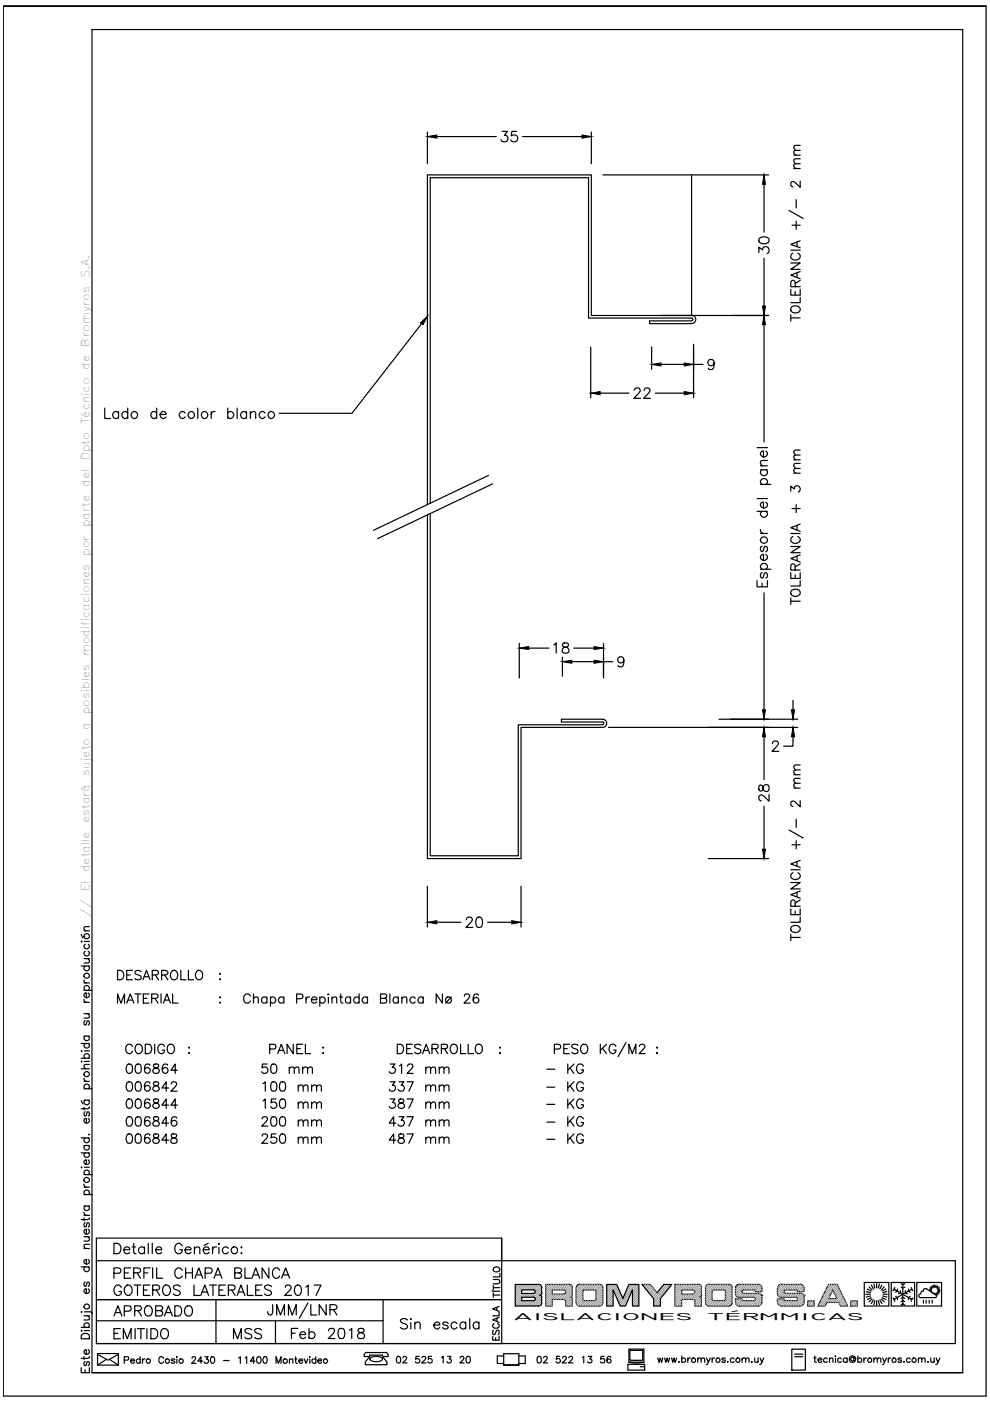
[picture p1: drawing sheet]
<svg xmlns="http://www.w3.org/2000/svg" width="210mm" height="297mm" viewBox="0 0 210 297" stroke-linecap="round" stroke-linejoin="round" font-family="sans-serif">
<!-- layer: COTAS -->
<g fill="none" stroke="#000" stroke-width=".25">
<path d="M90.6 28v6.7M92.6 29h12.6M106.5 27.9h1.1l-.6 .8a.73 .73 0 0 1 .6 1 .73 .73 0 0 1-1.1 .3l-.3-.4M109.5 27.9h-1l-.1 .9a.76 .76 0 0 1 1.2 0 .76 .76 0 0 1-.2 1.1 .76 .76 0 0 1-1.1-.3M110.8 29h12.6M125.4 28v6.7M127.8 37.1h35.2M146.6 37.1v29.8M162 39.1v10.1M160.9 53.6v-1.2l.8 .6a.7 .7 0 0 1 .8-.7 .7 .7 0 0 1 .6 .9l-.1 .4-.3 .2M161 50.5a1.6 1.6 0 0 1 2 0 .73 .73 0 0 1-.3 1.1 1.11 1.11 0 0 1-1.8-.8zM162 54.7v10.2"/>
<path d="M89.4 68.6l-14.8 19h-15.4M125.3 73.6v10.7M138.2 73.5v4.8M140.2 77.3h4.9M140.2 66.9h22.8M147.1 73v11.3M147.1 77.3h1.9M151.4 76.9a.68 .68 0 0 1-1 .6 .68 .68 0 0 1-.2-1.1 .68 .68 0 0 1 1.1 .1 2.16 2.16 0 0 1-.2 1.8 .66 .66 0 0 1-.9-.2M162 68.8v24.9M127.2 83.4h6.2M134.5 82.8l.2-.5h.8a.51 .51 0 0 1 .1 .8l-1.2 1.4h1.4M136.6 82.8l.2-.5h.8a.51 .51 0 0 1 .1 .8l-1.2 1.4h1.4"/>
<path d="M138.9 83.4h6.2M160.5 94.9h2.2M161.2 99.6h1.5M161.2 98.8h1.5M161.6 99.6a.68 .68 0 0 0-.1 1 .68 .68 0 0 0 1 0 .68 .68 0 0 0-.1-1M162.4 95.6a.7 .7 0 0 1 .1 1 .7 .7 0 0 1-1 .2 .7 .7 0 0 1-.1-1l.5-.2v1.3M162.7 97.6l-1.3 .1-.2 .6 .5 .5M103.6 100.8l-24.4 11.6M104.5 102.6l-24.5 11.6M160.5 108.4h2.2M160.5 105.7h2.2M161.2 112.3a.79 .79 0 0 0 .7 .8"/>
<path d="M161.2 113.1h1.5M161.2 102.7h2.2M161.6 115.8a.63 .63 0 0 0-.4 .6 .63 .63 0 0 0 .4 .6l.2-.2 .3-.9 .3-.1a.63 .63 0 0 1 .3 .6 .63 .63 0 0 1-.3 .6M161.6 108.4a.7 .7 0 0 0-.2 1.1 .7 .7 0 0 0 1.1 0 .7 .7 0 0 0-.1-1.1M161.6 102.7a.68 .68 0 0 1-.1-1 .68 .68 0 0 1 1 0 .68 .68 0 0 1-.1 1M162.4 117.6a.7 .7 0 0 1 .1 1 .7 .7 0 0 1-1 .1 .7 .7 0 0 1-.1-1l.5-.1v1.2M162.4 106.5a.69 .69 0 0 1 .1 1 .69 .69 0 0 1-1 0 .69 .69 0 0 1-.1-.9l.5-.1v1.2M110.1 136.4v7.4M112.1 137.4h4.3M117.4 136.7l.5-.4v2.2M119.2 139.3v4.1M119.4 136.4a.5 .5 0 0 0 .2 .8 .78 .78 0 0 1 .9 .3 .78 .78 0 0 1-.1 .9l-.7 .1-.4-.2a.8 .8 0 0 1 .1-.9 .8 .8 0 0 1 .8-.2 .5 .5 0 0 0 .2-.8z"/>
<path d="M121.7 137.4h4.3M128 136.4v7.4M132.3 140a.66 .66 0 0 1-1 .5 .66 .66 0 0 1-.2-1.1 .66 .66 0 0 1 1.1 .1 2.16 2.16 0 0 1-.2 1.8 .68 .68 0 0 1-1-.2M160.5 123.1v1.3h2.2v-1.3M161.2 120.7h2.2M161.6 121.4a.64 .64 0 0 0-.4 .6 .64 .64 0 0 0 .4 .6l.2-.1 .3-1 .3-.1a.64 .64 0 0 1 .3 .6 .64 .64 0 0 1-.3 .6M161.6 120.7a.68 .68 0 0 1-.1-1 .68 .68 0 0 1 1 0 .68 .68 0 0 1-.1 1M161.6 123.6v.8M162 125.7v24.8M121.2 140.3h4.8M128 140.3h1.9M129 154.2h40.1"/>
<path d="M152.4 152.5h16.7M162 156.2v9.1M163.8 157.6l.4-.5 .6 .1a.46 .46 0 0 1 .1 .7l-1.2 1.4h1.4M168.1 156.2v2h-2M168.1 148.5v2M161 166.6a.87 .87 0 0 0 .2 1.1l.4-.1 .1-.2a.89 .89 0 0 1 1-1 .73 .73 0 0 1 .3 .9 .73 .73 0 0 1-.9 .4l-.2-.2-.3-.9-.2-.1zM162 170.9v9.1M163.1 168.4v1.5l-1.4-1.2a.48 .48 0 0 0-.5-.1 .48 .48 0 0 0-.3 .4l.1 .6 .4 .2M17.2 199.6h.2zM17.2 198.1l.4 .8M17.8 197.4h1.2M17.9 199.6h1.1"/>
<path d="M19 196.5l-1.1 .1-.1 .4 .3 .4M90.6 187.9v8.7M92.6 195.5h5.1M98.9 195l.4-.6 .6 .2a.46 .46 0 0 1 .1 .7l-1.2 1.3h1.4M101.2 194.6a.69 .69 0 0 1 1 .3 2.02 2.02 0 0 1-.2 1.7 .71 .71 0 0 1-1-.4 1.75 1.75 0 0 1 .2-1.6zM103.4 195.5h5.1M110.5 187.9v8.7M150.2 182h12.8M17.2 204.8h1.8M17.8 211.9a.52 .52 0 0 0 .5 .6M17.8 207.7a.57 .57 0 0 0 .5 .7M17.8 219.7h1.2"/>
<path d="M17.8 214.9h1.2M17.8 212.5h1.2M17.8 210h1.7M17.8 208.4h1.2M17.8 203.2h1.2M18.1 219.7a.54 .54 0 0 0-.1 .8 .54 .54 0 0 0 .8 0 .54 .54 0 0 0-.1-.8M18.1 216.4a.54 .54 0 0 0 0 .9h.1l.3-.8 .2-.1a.54 .54 0 0 1 0 .9M18.1 210a.56 .56 0 0 1-.1-.9 .56 .56 0 0 1 .8 0 .56 .56 0 0 1-.1 .9M18.1 204.8a.56 .56 0 0 0-.1 .8 .56 .56 0 0 0 .8 0 .56 .56 0 0 0-.1-.8M18.1 201.7a.56 .56 0 0 0-.1 .8 .56 .56 0 0 0 .8 0 .56 .56 0 0 0-.1-.8M18.1 200.2a.54 .54 0 0 0-.1 .8 .54 .54 0 0 0 .8 0 .54 .54 0 0 0-.1-.8M18.6 214.9l.4 .4-.1 .5-1.1 .1"/>
<path d="M18.6 203.2l.4 .5-.1 .4-1.1 .1M18.7 210.5a.55 .55 0 0 1 .1 .9 .55 .55 0 0 1-.8 0 .55 .55 0 0 1 .1-.9h.2v1M17.2 225h.2zM17.2 222.8h.2zM17.2 233.4l.4 .7M17.2 226.6h1.8M17.2 224.4h1.8M17.2 221.2h1.8M17.8 228.6a.57 .57 0 0 0 .5 .7M17.8 234.7v.6M17.8 233.3h1.2M17.8 230.8h1.7"/>
<path d="M17.8 229.3h1.2M17.9 225h1.1M17.9 222.8h1.1M18.1 235.7a.54 .54 0 0 0 0 .9h.1l.3-.8 .2-.1a.54 .54 0 0 1 0 .9M18.1 233.3a.54 .54 0 0 0-.1 .8 .54 .54 0 0 0 .8 0 .54 .54 0 0 0-.1-.8M18.1 230.8a.56 .56 0 0 1-.1-.8 .56 .56 0 0 1 .8 0 .56 .56 0 0 1-.1 .8M18.1 224.4a.54 .54 0 0 1-.1-.8 .54 .54 0 0 1 .8 0 .54 .54 0 0 1-.1 .8M18.1 221.2a.54 .54 0 0 0-.1 .8 .54 .54 0 0 0 .8 0 .54 .54 0 0 0-.1-.8M18.7 237.2a.53 .53 0 0 1 .1 .7 .53 .53 0 0 1-.8 0 .53 .53 0 0 1 .1-.7h.2v.9M19 234.7l-.1 .3-.3 .1h-1.4M19 225.7l-1.1 .1-.1 .4 .3 .4M17.2 247.5h.2z"/>
<path d="M17.2 244.4h1.8M17.2 241.3h1.8M17.8 257a.57 .57 0 0 0 .5 .7M17.8 251a.57 .57 0 0 0 .5 .7M17.8 258.2v.6M17.8 257.7h1.2M17.8 255.7h1.2M17.8 253.3h1.7M17.8 251.7h1.2M17.8 249h1.7M17.8 242.9h1.2M17.9 247.5h1.1"/>
<path d="M18.1 259.2a.51 .51 0 0 0 0 .9h.1l.3-.8 .2-.1a.51 .51 0 0 1 0 .9M18.1 255.7a.54 .54 0 0 0-.1 .8 .54 .54 0 0 0 .8 0 .54 .54 0 0 0-.1-.8M18.1 253.3a.54 .54 0 0 1-.1-.8 .54 .54 0 0 1 .8 0 .54 .54 0 0 1-.1 .8M18.1 249a.54 .54 0 0 1-.1-.8 .54 .54 0 0 1 .8 0 .54 .54 0 0 1-.1 .8M18.1 244.4a.54 .54 0 0 0-.1 .8 .54 .54 0 0 0 .8 0 .54 .54 0 0 0-.1-.8M18.1 242.9a.54 .54 0 0 0-.1 .8 .54 .54 0 0 0 .8 0 .54 .54 0 0 0-.1-.8M18.1 241.3a.56 .56 0 0 0-.1 .8 .56 .56 0 0 0 .8 0 .56 .56 0 0 0-.1-.8M18.7 245.9a.53 .53 0 0 1 .1 .8 .53 .53 0 0 1-.8 0 .53 .53 0 0 1 .1-.8h.2v1M18.9 240.5v.1zM19 258.2l-.1 .3-.3 .1h-1.4M17.2 268.6h1.8M17.3 278v.2z"/>
<path d="M17.8 279h1.2M17.8 264.7h1.2M17.8 262.2h1.2M17.9 278.1h1.3l.3 .1v.4M18.1 271.8a.54 .54 0 0 0 0 1l.1-.1 .3-.8 .2-.1a.54 .54 0 0 1 0 1M18.1 268.6a.56 .56 0 0 0-.1 .8 .56 .56 0 0 0 .8 0 .56 .56 0 0 0-.1-.8M18.6 279l.4 .4-.1 .4-1.1 .1M18.6 262.2l.4 .4-.1 .5h-1.1M18.7 273.3a.53 .53 0 0 1 .1 .8 .53 .53 0 0 1-.8 0 .53 .53 0 0 1 .1-.8h.2v.9M18.7 267a.53 .53 0 0 1 .1 .8 .53 .53 0 0 1-.8 0 .53 .53 0 0 1 .1-.8h.2v1M18.7 260.6a.55 .55 0 0 1 .1 .9 .55 .55 0 0 1-.8 0 .55 .55 0 0 1 .1-.9h.2v1.1M19 263.8l-1.1 .1-.1 .4 .3 .4"/>
<path d="M24.2 270h.9a.57 .57 0 0 0 .5-.4 .57 .57 0 0 0-.1-.6l-.4-.2h-.9v2.2M24.2 263.6h.7a1.18 1.18 0 0 1 .8 1.1 1.18 1.18 0 0 1-.8 1.1h-.7zM25.7 273a.81 .81 0 0 0-.9-.5 .81 .81 0 0 0-.6 .8v.5a.79 .79 0 0 0 .7 .9 .79 .79 0 0 0 .8-.9h-.5M26.3 265h1.2a.67 .67 0 0 0-1-.6 .67 .67 0 0 0-.1 1.1 .68 .68 0 0 0 1.1 0M26.4 269.9h.8M26.6 272.8l.4-.3a1.12 1.12 0 0 1 1.1 .8 1.12 1.12 0 0 1-.5 1.2 1.03 1.03 0 0 1-1.2-.4 1.03 1.03 0 0 1 .2-1.3zM27.7 268.8h-1.3v2.2h1.3M28 264.4h.7M28.3 269.9l1.3-.2 .2-.2-.1-.5-.4-.2h-1v2.2M28.3 263.6v1.8l.1 .3 .5 .1M28.4 272.5h1.5M29.1 269.9l.7 1.1"/>
<path d="M29.2 272.5v2.2M30.4 273.5h.8M30.5 269.9h.9M30.6 264.7a.71 .71 0 0 0-1-.1 .71 .71 0 0 0 0 1 .71 .71 0 0 0 1-.1M30.6 264.4v1.4M31.4 263.6v2.2M31.8 272.5h-1.4v2.2M31.9 268.8h-1.4v2.2M32.3 263.6v2.2M32.4 273.5h.9a.58 .58 0 0 0 .6-.6l-.6-.4h-.9v2.2M32.4 268.8v2.2M33 265h1.3a.67 .67 0 0 0-1-.6 .67 .67 0 0 0-.2 1.1 .67 .67 0 0 0 1.2 0"/>
<path d="M33.1 273.5l.8 1.2M33.2 268.8v2.2h1.3M34.9 272.6a1.04 1.04 0 0 1 1.2 .4 1.04 1.04 0 0 1-.2 1.3l-.4 .4a1.15 1.15 0 0 1-1-.9 1.15 1.15 0 0 1 .4-1.2zM38.2 272.8a.8 .8 0 0 0-.8-.4 .8 .8 0 0 0-.6 .6l.1 .3 1.1 .4 .2 .6a.89 .89 0 0 1-1.4 0M38.6 269.3a.81 .81 0 0 0-.9-.5 .81 .81 0 0 0-.6 .9 .95 .95 0 0 0 .2 1 .95 .95 0 0 0 1 .2l.3-.4M38.6 264.2a.8 .8 0 0 0-.9-.6 .8 .8 0 0 0-.6 .9 .96 .96 0 0 0 .2 1 .96 .96 0 0 0 1 .2l.3-.4v-.3h-.5M39.2 265h1.3a.67 .67 0 0 0-1-.6 .67 .67 0 0 0-.1 1.1 .68 .68 0 0 0 1.1 0M39.4 269.9h1.4M39.4 268.8v2.2M40.8 268.8v2.2M41.1 272.5v2.2h1.3M41.2 264.8l.5-.4 .6 .1 .1 1.3"/>
<path d="M41.2 264.4v1.4M41.3 271l.8-2.2 .9 2.2M41.6 270.3h1.1M42.6 274.7l.8-2.2 .8 2.2M42.9 273.9h1M43.1 265h1.3a.67 .67 0 0 0-1-.6 .67 .67 0 0 0-.2 1.1 .68 .68 0 0 0 1.2 0M43.5 270h.9a.57 .57 0 0 0 .5-.4 .57 .57 0 0 0 0-.6l-.5-.2h-.9v2.2M44.1 263.6l-.8 .4M44.4 272.5h1.5M45.1 264.4v1.4M45.2 272.5v2.2M45.4 271l.8-2.2 .9 2.2"/>
<path d="M45.7 270.3h1M45.8 275.5v9.4M45.9 264.4a.66 .66 0 0 0-.8 .6M46.3 263.7l.1-.1 .1 .1zM46.4 273.5h.9M46.4 264.5v1.3M47.8 272.5h-1.4v2.2h1.4M48.4 273.5l1.2-.1 .3-.3-.1-.4-.5-.2h-.9v2.2M48.4 264.7a.71 .71 0 0 0-1-.1 .71 .71 0 0 0 0 1 .71 .71 0 0 0 1-.1M49.1 273.5l.8 1.2M49.8 269.9h.9a.58 .58 0 0 0 .5-.7l-.5-.4h-.9v2.2h.9a.57 .57 0 0 0 .5-.6 .57 .57 0 0 0-.5-.5M50.3 274.7l.8-2.2 .8 2.2"/>
<path d="M50.6 273.9h1M51.1 264.5h.2l-.1 .1zM51.1 265.7l.1-.1 .1 .1zM51.9 268.8v2.2h1.3M52.4 272.5v2.2h1.3M53.4 271l.8-2.2 .9 2.2M53.7 270.3h1M54.2 273.5h.9M55.6 272.5h-1.4v2.2h1.4M57 268.8v2.2l-1.4-2.2v2.2M57.6 272.8a.84 .84 0 0 0-1.5 .2l.2 .3 .8 .3 .5 .4a.81 .81 0 0 1-.7 .7 .81 .81 0 0 1-.8-.4M57.8 276.6v1.7a.58 .58 0 0 1-.6 .5l-.3-.2-.1-.5"/>
<path d="M58.7 278.8v-2.2l.8 2.2 .8-2.2v2.2M59.3 269.3a.79 .79 0 0 0-.9-.5 .79 .79 0 0 0-.6 .9 .95 .95 0 0 0 .2 1 .95 .95 0 0 0 1 .2l.3-.4M59.7 271l.9-2.2 .8 2.2M60.1 270.3h1M60.5 273l.1-.4a.71 .71 0 0 1 1 .1 .72 .72 0 0 1-.2 .9l-1 1.1h1.4M61.2 278.8v-2.2l.8 2.2 .8-2.2v2.2M62.8 272.6a.66 .66 0 0 1 1 .3 1.11 1.11 0 0 1-.7 1.8 1.35 1.35 0 0 1-.3-2.1zM64.8 272.9l.5-.4v2.2M65.3 276.2l-1.9 3.3M65.9 276.6v2.2h1.3M66.6 272.5h1.5l-1.1 2.2M69.2 276.6v2.2l-1.5-2.2v2.2"/>
<path d="M70 277.7l1.2-.2a.47 .47 0 0 0 0-.8l-1.2-.1v2.2M70.7 277.7l.7 1.1M86.4 279.9a.86 .86 0 0 0-1.5 .2l.2 .3 1.1 .4 .2 .6a.93 .93 0 0 1-1.5 0M87.1 279.6l.1 .1-.1 .1zM99.6 279.6v2.2M104.3 273.6l.2 .2M104.6 271.3h1.2l.2 .4-.1 .3-.3 .2h-1M104.6 274.6h1.4M104.6 272.5v1M104.6 274.1v.9M104.6 273.8h1.4M104.6 273h1.4"/>
<path d="M104.8 268.7a.69 .69 0 0 1 .8-.1 .69 .69 0 0 1 .3 .8 .66 .66 0 0 1-.9 .3 .66 .66 0 0 1-.2-1zM106 270v.7h-1.4M17.2 290v1h1.8v-1M17.2 282.1h.2zM17.2 281.4h1.8M17.3 283a.99 .99 0 0 1 1.7 .3v.5h-1.8zM17.8 287.7v.5M17.9 282.1h1.1M18.1 288.7a.5 .5 0 0 0-.3 .4 .5 .5 0 0 0 .3 .5l.1-.1 .3-.7 .2-.1a.5 .5 0 0 1 .3 .4 .5 .5 0 0 1-.3 .5M18.1 281.4a.54 .54 0 0 1-.1-.8 .54 .54 0 0 1 .8 0 .54 .54 0 0 1-.1 .8M18.1 290.4v.6M18.7 286.2a.53 .53 0 0 1 .1 .8 .53 .53 0 0 1-.8 0 .53 .53 0 0 1 .1-.8h.2v.9"/>
<path d="M19 287.6l-.1 .3-.3 .1h-1.4M26.4 288.4l.8-.2v-.4l-.8-.1v1.4M27.7 288.5h.8a.45 .45 0 0 0-.7-.3 .45 .45 0 0 0 .1 .8l.3 .1 .3-.3M29.7 288.3a.45 .45 0 0 0-.7-.1 .45 .45 0 0 0 0 .7 .45 .45 0 0 0 .7-.1M29.7 287.7v1.4M30.2 288.1v1M30.8 288.1a.43 .43 0 0 0-.6 .4M34.7 288a.5 .5 0 0 0-.6-.4 .5 .5 0 0 0-.4 .6v.3a.5 .5 0 0 0 .4 .6 .5 .5 0 0 0 .6-.4M37.1 288.3l-.3-.2-.4 .1v.3l.6 .1 .1 .2-.3 .3-.5-.3M37.5 287.7h.1zM37.5 288.2v.9M40.7 288l.3-.3h.3l.2 .2-.2 .5-.7 .7h1"/>
<path d="M43 288.6h-1.1l.7-.9v1.4M43.4 287.7h.7l-.3 .5a.46 .46 0 0 1 .3 .7 .46 .46 0 0 1-.8-.1M44.8 287.7a.7 .7 0 0 1 .8 .5 .7 .7 0 0 1-.4 .9l-.4-.1-.2-.5zM47.4 288.5h1.2M50.6 287.9l.4-.2v1.4M52 287.9l.3-.2v1.4M54.1 288.6h-1l.6-.9v1.4M54.6 287.7a.7 .7 0 0 1 .8 .5 .7 .7 0 0 1-.5 .9h-.1a.97 .97 0 0 1-.2-1.4zM56 287.7a.7 .7 0 0 1 .8 .5 .7 .7 0 0 1-.5 .9l-.3-.1-.3-.5zM58.5 289.1v-1.4l.5 1.4 .6-1.4v1.4M61.4 288.4l.3-.3 .3 .1 .1 .9M61.4 288.1v1"/>
<path d="M62.5 288.1h.5M62.7 287.7v1.1l.3 .3M63.4 288.5h.8a.42 .42 0 0 0-.6-.3 .42 .42 0 0 0-.2 .6l.3 .3 .5-.3M64.5 288.1l.4 1 .4-1M65.6 287.7h.1zM65.7 288.2v.9M67 288.3a.45 .45 0 0 0-.7-.1 .45 .45 0 0 0 0 .7 .45 .45 0 0 0 .7-.1M67 287.7v1.4M67.4 288.5h.8a.42 .42 0 0 0-.6-.3 .42 .42 0 0 0-.1 .6l.2 .3 .5-.3M84.2 287.7a.43 .43 0 0 1 .7 .2l-.1 1a.7 .7 0 0 1-.8-.4 .7 .7 0 0 1 .2-.8zM85.4 287.9l.1-.2 .5-.1 .2 .4-.8 1h.9M87.1 280.4v1.4"/>
<path d="M88 280.7l.5-.4 .5 .1 .1 1.4M88 280.3v1.5M88.9 287.6h-.7l-.1 .6a.5 .5 0 0 1 .8-.1 .5 .5 0 0 1-.1 .8 .5 .5 0 0 1-.7-.2M89.5 287.9l.2-.3h.3l.3 .4-.9 1h.9M91.5 287.6h-.6l-.1 .6a.49 .49 0 0 1 .7 0 .49 .49 0 0 1-.1 .7 .49 .49 0 0 1-.7-.2M92 280.9h1.2a.67 .67 0 0 0-.9-.6 .67 .67 0 0 0-.2 1.1 .64 .64 0 0 0 .6 .4 .64 .64 0 0 0 .5-.4M93.6 287.9l.4-.3v1.4M94.9 287.6h.7l-.4 .5a.46 .46 0 0 1 .4 .8 .46 .46 0 0 1-.8-.2M95 280.6a.64 .64 0 0 0-.5-.3 .64 .64 0 0 0-.6 .3l.1 .2a.98 .98 0 0 1 1 .6 .64 .64 0 0 1-.5 .4 .64 .64 0 0 1-.6-.4M96.9 280.6a.7 .7 0 0 0-1.1-.1 .7 .7 0 0 0 0 1.1 .7 .7 0 0 0 1.1-.2M97.6 287.9l.2-.3h.3l.3 .4-.9 1h.9M98.7 280.6a.68 .68 0 0 0-1-.1 .68 .68 0 0 0 0 1 .68 .68 0 0 0 1-.1"/>
<path d="M98.7 280.3v1.5M99 287.7a.43 .43 0 0 1 .7 .2l-.1 1a.7 .7 0 0 1-.8-.4 .7 .7 0 0 1 .2-.8zM101.5 280.6a.68 .68 0 0 0-1-.1 .68 .68 0 0 0 0 1 .68 .68 0 0 0 1-.1M101.5 280.3v1.5M114 287.7a.43 .43 0 0 1 .7 .2l.1 .3a.63 .63 0 0 1-.4 .8l-.4-.1-.1-.2zM115.3 287.9l.2-.3h.3l.2 .4-.8 1h.9M118.7 287.6h-.7v.6a.49 .49 0 0 1 .7 0 .49 .49 0 0 1-.1 .7 .49 .49 0 0 1-.7-.2M119.3 287.9l.2-.3h.3l.3 .4-.9 1h.9M120.6 287.9l.1-.2 .4-.1 .3 .4-.8 1h.9M123.5 287.9l.3-.3v1.4M124.7 287.6h.8l-.5 .5a.47 .47 0 0 1 .5 .5 .47 .47 0 0 1-.4 .5 .47 .47 0 0 1-.5-.4M128.1 287.6h-.6l-.1 .6a.49 .49 0 0 1 .7 0 .49 .49 0 0 1-.1 .7 .49 .49 0 0 1-.7-.2"/>
<path d="M129.5 287.8l-.1-.1a.43 .43 0 0 0-.6 .2 .64 .64 0 0 0-.2 .6 .64 .64 0 0 0 .5 .5 .43 .43 0 0 0 .4-.5 .43 .43 0 0 0-.4-.4 .43 .43 0 0 0-.4 .4M139.5 287.9l.2 .9 .3-.9 .3 .9 .2-.9M140.9 287.9l.3 .9 .3-.9 .2 .9 .3-.9M142.4 287.9l.2 .9 .3-.9 .3 .9 .3-.9M144 288.7v.1zM144.6 288.1a.45 .45 0 0 1 .6 0 .45 .45 0 0 1 0 .6 .45 .45 0 0 1-.6 0M144.6 287.5v1.3M145.8 287.9v.9M146.4 287.9l-.4 .1-.2 .3M147.9 288.2l.4-.3 .3 .1 .1 .8M147.9 287.9v.9M148.7 288.2l.3-.3 .3 .1 .1 .8"/>
<path d="M149.8 287.9l.4 .9 .4-.9M150.2 288.8l-.3 .5h-.2M151 287.9v.9M151.5 287.9l-.3 .1-.2 .3M153.8 288.1a.4 .4 0 0 0-.4-.2 .4 .4 0 0 0-.3 .2l.7 .5-.3 .2-.4-.1M154.3 288.7v.1zM155.6 288.1a.45 .45 0 0 0-.6 0 .45 .45 0 0 0 0 .6 .45 .45 0 0 0 .6 0M157.3 288.2l.4-.3 .3 .1 .1 .8M157.3 287.9v.9M158.1 288.2l.3-.3 .3 .1 .1 .8M159.3 288.8h.2zM160 287.9l.1 .9h.5l.1-.2"/>
<path d="M160.7 287.9v.9M161.1 287.9l.4 .9 .4-.9M161.5 288.8l-.2 .5h-.2M172.6 287.9h.4M172.7 287.5v1.1l.1 .2h.3M173.4 288.3h.8a.4 .4 0 0 0-.4-.4 .4 .4 0 0 0-.4 .4v.2a.45 .45 0 0 0 .4 .3 .45 .45 0 0 0 .4-.1M175.4 288.1a.45 .45 0 0 0-.6 0 .45 .45 0 0 0 0 .6 .45 .45 0 0 0 .6 0M175.9 288.2l.3-.3 .4 .1v.8M175.9 287.9v.9M177.1 287.5h.1zM177.2 288v.8M178.4 288.1a.43 .43 0 0 0-.7 0 .43 .43 0 0 0 0 .6 .43 .43 0 0 0 .7 0"/>
<path d="M179.6 288.1a.45 .45 0 0 0-.7 0 .45 .45 0 0 0 0 .6 .45 .45 0 0 0 .7 0M179.6 287.9v.9M181 288a.36 .36 0 0 0-.5-.1 .36 .36 0 0 0 0 .5 .36 .36 0 0 0 .5-.1M181 287.8l.1 .7a.64 .64 0 0 0-.1-1 .64 .64 0 0 0-.9 .6 .7 .7 0 0 0 .4 .7 .7 .7 0 0 0 .8-.1M181.9 288.1a.45 .45 0 0 1 .7 0 .45 .45 0 0 1 0 .6 .45 .45 0 0 1-.7 0M181.9 287.5v1.3M183.2 287.9v.9M183.7 287.9l-.3 .1-.2 .3M185.3 288.2l.3-.3 .4 .1v.8M185.3 287.9v.9M186 288.2l.3-.3 .4 .1 .1 .8M187.1 287.9l.4 .9 .4-.9"/>
<path d="M187.5 288.8l-.4 .5M188.3 287.9v.9M188.9 287.9l-.4 .1-.2 .3M191.1 288.1a.4 .4 0 0 0-.3-.2 .4 .4 0 0 0-.4 .2l.7 .5-.2 .2-.5-.1M191.6 288.8h.1zM193 288.1a.45 .45 0 0 0-.7 0 .45 .45 0 0 0 0 .6 .45 .45 0 0 0 .7 0M194.7 288.2l.3-.3 .4 .1v.8M194.7 287.9v.9M195.4 288.2l.4-.3 .3 .1 .1 .8M196.8 288.7v.1zM197.3 287.9l.1 .9h.5l.2-.2M198.1 287.9v.9"/>
<path d="M198.5 287.9l.4 .9 .4-.9M198.9 288.8l-.3 .5h-.2"/>
<circle cx="161.9" cy="114.5" r=".72"/>
<circle cx="18.4" cy="198.5" r=".57"/>
<circle cx="18.4" cy="206.9" r=".56"/>
<circle cx="18.4" cy="227.7" r=".56"/>
<circle cx="18.4" cy="250.2" r=".56"/>
<circle cx="18.4" cy="277" r=".56"/>
<circle cx="49.7" cy="265.1" r=".72"/>
<circle cx="31.5" cy="288.6" r=".45"/>
<circle cx="35.5" cy="288.6" r=".45"/>
<circle cx="38.4" cy="288.6" r=".45"/>
<circle cx="60.5" cy="288.6" r=".46"/>
<circle cx="69" cy="288.6" r=".45"/>
<circle cx="147.1" cy="288.4" r=".48"/>
<circle cx="152.2" cy="288.4" r=".47"/>
<circle cx="156.5" cy="288.4" r=".47"/>
<circle cx="184.4" cy="288.4" r=".47"/>
<circle cx="189.6" cy="288.4" r=".47"/>
<circle cx="193.8" cy="288.4" r=".47"/>
</g>
<!-- layer: 0 -->
<g fill="none" stroke="#000" stroke-width=".25">
<path d="M.7 1.3h208.4h-208.4v294.7h208.4v-294.7M19.5 6.3h184.6v284.7h-184.6zM168.3 35.7h1.4M168.3 32.9h1.4M169.7 38.4v1.3l-1-.9a.59 .59 0 0 0-.9-.1l-.1 .5 .4 .4M169.7 34.7l-1.3 .1-.1 .5 .4 .4M169.7 33.7h-1.3l-.1 .5 .4 .5M169.7 31.9l-1.3 .1-.1 .4 .4 .5M169.7 30.8l-1.3 .1-.1 .5 .4 .5M167.3 44.6l3 1.7M167.7 55.8h2l-2 1.3h2M167.7 53h2"/>
<path d="M167.9 47.8h1.8M168.1 53.7a.74 .74 0 0 0-.4 .8 .74 .74 0 0 0 .7 .6 .83 .83 0 0 0 1.1-.3 .83 .83 0 0 0-.1-1l-.3-.1M168.8 42.3v1.8M168.8 46.9v1.7M169 51.3v1M169 57.8v1M169.7 57.6l-2 .7 2 .8M169.7 51.1l-2 .7 2 .7M169.7 59.4l-1.1 .7M146.6 67.4h-21.8v-29.7h-33.6v69M146.6 66.9h-21.2v-29.8h-34.8v69.9M146.6 68h-8.9v.6h8.9"/>
<path d="M146.6 67.4l.3 .3-.3 .3M146.6 66.8a.87 .87 0 0 1 .9 .9 .87 .87 0 0 1-.9 .9M167.7 61.3v1.3h2v-1.3M167.7 66.7v1.4M167.7 67.4h2M167.9 65a1.06 1.06 0 0 1 1.8 .8 1.05 1.05 0 0 1-1.2 .6 1.05 1.05 0 0 1-.8-1zM168.6 60.8l-.1-1.2-.5-.2-.2 .2-.1 .3v.9h2M168.6 61.8v.8M169.7 63v1.2h-2M90.6 109.2v72.8h19.9v-27.8h17.2a.87 .87 0 0 0 .9-.8 .87 .87 0 0 0-.8-.9h-8.8v.6h8.7l.3 .3-.2 .2M91.2 108.9v72.5h18.7v-27.7h17.8M167.3 176l3 1.7"/>
<path d="M167.9 179.1h1.8M168.3 167.1h1.4M168.3 164.3h1.4M168.8 173.7v1.7M168.8 178.3v1.7M169.7 169.8v1.3l-1-1a.59 .59 0 0 0-.9-.1l-.1 .6 .4 .4M169.7 166.1l-1.3 .1-.1 .4 .4 .5M169.7 165l-1.3 .1-.1 .5 .4 .5M169.7 163.2l-1.3 .1-.1 .5 .4 .5M169.7 162.2l-1.3 .1-.1 .4 .4 .5M167.7 192.7v1.2h2v-1.2M167.7 187.1h2l-2 1.4h2"/>
<path d="M167.7 198.8h2M167.7 198.1v1.3M167.7 184.4h2M167.9 196.4a1.06 1.06 0 0 1 1.8 .7 1.05 1.05 0 0 1-1.2 .6 1.05 1.05 0 0 1-.8-.9zM168.1 185a.74 .74 0 0 0-.4 .9 .74 .74 0 0 0 .7 .6h.5a.74 .74 0 0 0 .8-.6 .74 .74 0 0 0-.6-.9M168.6 192.2l-.1-1.2-.5-.2-.2 .2-.1 .3v.9h2M168.6 193.2v.7M169 182.7v.9M169 189.2v1M169.7 194.4v1.1h-2M169.7 188.9l-2 .8 2 .7M169.7 182.4l-2 .8 2 .7"/>
<path d="M169.7 190.8l-1.1 .7M46.6 206.5h.2zM46.6 207.6h.2zM46.6 211.5h.2l-.1 .1zM46.6 212.6h.2zM40 222.1h.2l-.1 .2zM68.4 222.1h.2l-.1 .2zM105.9 222.1h.2l-.1 .2zM105.9 223.3h.2l-.1 .1zM117.5 222.4h.9a.51 .51 0 0 0 .5-.5 .51 .51 0 0 0-.5-.5h-.9v2M119.5 222.3h.8M120.8 221.4h-1.3v2"/>
<path d="M122.5 221.7a.75 .75 0 0 0-1.3 .2l.4 .4 .8 .2a.5 .5 0 0 1 0 .8 .85 .85 0 0 1-1.2-.2M123.5 221.5a.76 .76 0 0 1 1.1 .6 .92 .92 0 0 1-.9 1.3 1.15 1.15 0 0 1-.2-1.9zM127.3 221.4v2M127.7 222.3l.9 1.1M128.6 221.4l-1.3 1.3M130.6 221.9a.74 .74 0 0 0-.8-.5 .74 .74 0 0 0-.7 .7v.5a.72 .72 0 0 0 .8 .8 .72 .72 0 0 0 .7-.8h-.5M132.7 221l-1.7 3M133.3 223.4v-2l.8 2 .7-2v2M135.6 221.9l.1-.3 .3-.2 .5 .1 .2 .3-.3 .6-.9 1h1.3M139.2 222.1h.2l-.1 .2zM139.2 223.3h.2l-.1 .1zM20.4 267.3v-4.8h86v4.8"/>
<path d="M20.4 275.5h86M81.2 275.5v9.4M110.6 275h2.5a.36 .36 0 0 1 .4 .4 .36 .36 0 0 1-.4 .4h-2.5zM113.2 274.2a.36 .36 0 0 0 .3-.4 .36 .36 0 0 0-.3-.3h-2.6v.7h2.5M114.2 272.3h-5v4.6h5a.7 .7 0 0 0 .7-.7M114.2 272.3a.7 .7 0 0 1 .7 .7M114.8 273v1.2M114.8 275v1.2M114.9 274.2l-.4 .4 .4 .4M119.5 273.5h-2.4v.9h2.4M119.5 273.5a.44 .44 0 0 1 .5 .4 .44 .44 0 0 1-.5 .5M119.6 275.5l.4 .4"/>
<path d="M120.6 272.3h-4.9v4.6h1.4v-1.4h2.4M120.7 272.3a.7 .7 0 0 1 .7 .7M121.3 274.6l-.4 .4 .4 .2v.2v1.5h-1.3v-1M121.3 273v1.6M122.2 273v3.2a.7 .7 0 0 0 .7 .7M122.9 276.9h4.2M122.9 272.3h4.2M122.9 272.3a.7 .7 0 0 0-.7 .7M123.6 275.4l.3 .4h2.2l.3-.4M123.6 273.8l.3-.3h2.2l.3 .3M123.6 273.8v1.7M126.4 273.8v1.7"/>
<path d="M127.1 272.3a.7 .7 0 0 1 .7 .7M127.8 273v3.2a.7 .7 0 0 1-.7 .7M128.6 272.3h2.2l1.3 3 1.2-3h2.2v4.6h-1.4v-3.4l-1.5 3.4h-1.1l-1.5-3.4v3.4h-1.4zM136.1 272.3h1.8l1.4 1.8 1.4-1.8h1.7l-2.4 3v1.6h-1.4v-1.6zM146.9 274.4a.44 .44 0 0 0 .4-.5 .44 .44 0 0 0-.4-.4h-2.4v.9h2.4M148 272.3h-4.9v4.6h1.4v-1.4h2.5l.2 .1 .2 .3M148 272.3a.7 .7 0 0 1 .7 .7M148.7 275.4v1.5h-1.4v-1M148.7 273v1.6M148.7 274.6l-.4 .4 .4 .4M149.6 273v3.2a.7 .7 0 0 0 .7 .7h4.2a.7 .7 0 0 0 .7-.7v-3.2M150.3 272.3h4.2"/>
<path d="M150.3 272.3a.7 .7 0 0 0-.7 .7M150.9 273.8v1.7M151 275.4l.3 .4M151.3 273.5h2.2l.3 .3M151.3 273.5l-.3 .3M153.8 275.4l-.3 .4h-2.2M153.8 273.8v1.7M154.5 272.3a.7 .7 0 0 1 .7 .7M155.9 276.1a.83 .83 0 0 0 .9 .8M156.7 276.9h4M156.7 272.3h4M156.8 272.3a.83 .83 0 0 0-.9 .8v1.3a.7 .7 0 0 0 .7 .6h3.3"/>
<path d="M157.6 273.5l2.4-.1 .2 .2M157.6 274.2h3.1M157.6 273.5l-.3 .3v.3l.3 .1M159.9 275.8h-2.5l-.1-.4h-1.4v.7M159.9 275l.3 .3M160.1 275.3v.2M160.2 275.5l-.3 .3M160.7 274.2a.83 .83 0 0 1 .8 .8M160.7 272.3a.83 .83 0 0 1 .8 .8v.8h-1.4v-.3M161.5 274.6h.1M161.5 276.1a.83 .83 0 0 1-.8 .8M161.5 275v1.1"/>
<path d="M164.9 276.1a.83 .83 0 0 0 .8 .8h3.9a.83 .83 0 0 0 .9-.8M165.6 275h3.2M165.7 272.3h3.9M165.7 272.3a.83 .83 0 0 0-.8 .8l-.1 1.3a.78 .78 0 0 0 .8 .6M166.4 275.8l-.2-.4h-1.4v.7M166.5 274.2h3.1M168.8 275l.3 .3M168.9 273.5h-2.5l-.2 .4 .3 .3M169 273.4l.1 .2M169.1 275.3v.2M169.1 275.5l-.3 .3h-2.4M169.6 274.2a.83 .83 0 0 1 .9 .8"/>
<path d="M169.6 272.3a.83 .83 0 0 1 .9 .8v.8h-1.4v-.3M170.5 274.6h.1M170.5 275v1.1M171.3 275.8h1.3v1.1h-1.3zM175.7 272.3h1.8l2.2 4.6h-1.4l-.4-.8h-2.6l-.4 .8h-1.5zM176.6 273.5l.9 1.8h-1.8zM180.4 275.8h1.4v1.1h-1.4zM183.2 271.9h5.3v5h-5.3zM183.6 274.4h.9M183.7 273.9l.9 .2M183.9 273.3l.8 .4M184.3 272.8l.6 .7"/>
<path d="M184.6 274.8l-.9 .2M184.7 275.1l-.8 .4M184.7 272.5l.5 .8M184.9 275.4l-.6 .6M185.2 275.6l-.5 .8M185.3 272.2l.2 .9M185.5 275.8l-.2 .8M185.9 272.2v.9M185.9 275.8v.9M186.2 275.8l.3 .8M186.5 272.2l-.3 .9M186.5 275.6l.5 .8"/>
<path d="M186.8 275.4l.7 .6M187 272.5l-.5 .8M187.1 275.1l.7 .4M187.2 274.8l.8 .2M187.2 274.4h.9M187.5 272.8l-.7 .7M187.8 273.3l-.7 .4M188 273.9l-.8 .2M189 271.9h4.9v5h-4.9zM189.3 275.2l.4 .2v.5M189.5 273.3l1.9 1.1-1.9 1.1M189.7 273v.4l-.4 .2"/>
<path d="M189.9 274.9l.4 .2v.4M190.3 273.3v.5l-.4 .2M190.9 273.6v.5l-.4 .2M191 272.2l.4 .2 .4-.2M191 275.3l.4-.3 .4 .3M191 276l.4-.2 .4 .2M191 276.7l.4-.3 .4 .3M191 272.9l.4 .2 .4-.2M191.4 272.2v4.5M192 273.6v.5l.4 .2M192.6 273.3v.5l.4 .2M193 274.9l-.4 .2v.4"/>
<path d="M193.2 273v.4l.4 .2M193.4 273.3l-2 1.1 2 1.1M193.6 275.2l-.4 .2v.5M194.4 271.9h5.2v5h-5.2zM195.2 274.3a.4 .4 0 0 0-.4 .4 .4 .4 0 0 0 .4 .4M195.8 273.7l-.5 .2v.4M195.8 275.7v.6M196.4 275.7v.6M196.5 273.3l1.8 1.2M196.5 273.3h-.5l-.2 .4M197 275.7v.6M197 273.6h.5"/>
<path d="M197.1 273.3l.4 .1M197.2 273l.4 .3M197.4 272.8l.3 .3M197.5 273.8h-.2M197.6 273.9l-.1 .1M197.6 272.6l.2 .4M197.6 275.7v.6M197.7 274.1h.1M197.8 274.2h.1M197.9 272.5l.1 .4M198 274.2v.1M198.1 272.5v.4"/>
<path d="M198.1 274.3v.1M198.3 274.5l.3 .3-.3 .3h-3.1M198.4 274.2v.4M198.4 272.5v.4M198.5 274.2l.2 .4M198.7 274.1l.3 .3M198.7 273.9l.5 .3M198.7 272.6l-.2 .4M198.8 273.8l.4 .1M198.9 273.6h.4M199 272.8l-.3 .3M199.2 273l-.5 .3"/>
<path d="M199.2 273.3l-.4 .1M20.4 280h60.8M20.7 287.1l2.2 1.3 2.2-1.3M22.5 288.2l-1.8 1.2v-2.4h4.4v2.4M23.2 288.2l1.9 1.2h-4.4M58.4 280v4.9M77.2 287.3v.3h1.2M77.8 286.8h3.9M77.8 286.7l-.5 .3-.1 .3M78.4 287.6v-.3h2.7v.3M78.5 287.9a2.04 2.04 0 0 1 2.6 .2 1.84 1.84 0 0 1-2.7 0zM81.7 286.7a.66 .66 0 0 1 .6 .9h-1.2l.9 1.2v.5h-4.5v-.5l.9-1.2"/>
<path d="M106.8 287.5h-1.4v1.6h1.4M106.8 287h3.2v2.5h-3.2zM106.8 289.3h3.2M110 287.5h1.4v1.6h-1.4M133.1 289.3h3.6v1.2h-3.6zM133.3 288.8l1.6 .2 1.6-.2M133.3 286h3.2v2.8h-3.2zM133.5 286.4v1.8M133.6 288.2l.1 .2M133.7 288.4h2.4M135.7 289.8h.8M136.1 286.3h-2.4l-.1 .1"/>
<path d="M136.1 286.3l.2 .1M136.3 286.4v1.8l-.2 .2M167.9 286h2.9v4.5h-2.9zM168.5 287.1h1.7M168.5 287.7h1.7"/>
</g>
<!-- layer: PANELES -->
<path d="M20.4 267.3h182.2v17.6h-182.2zM20.4 275.5h86M106.4 267.3v17.6" fill="none" stroke="#000" stroke-width=".25"/>
<!-- layer: COTAS -->
<g fill="none" stroke="#989898" stroke-width=".25">
<path d="M109.7 272.3l-.5 .5M110.2 272.3l-1 1M110.6 274l-1.4 1.3M110.6 275.5l-1.4 1.4M110.7 272.3l-1.5 1.5M110.9 274.2l-1.7 1.7M110.9 275.8l-1.1 1.1M111.2 272.3l-2 2M111.4 274.2l-2.2 2.2M111.4 275.8l-1.1 1.1M111.7 272.3l-2.5 2.5M111.9 274.2l-.8 .8"/>
<path d="M111.9 275.8l-1.1 1.1M112.3 272.3l-1.2 1.2M112.4 274.2l-.8 .8M112.4 275.8l-1.1 1.1M112.8 272.3l-1.1 1.2M112.9 275.8l-1.1 1.1M113 274.2l-.9 .8M113.3 272.3l-1.1 1.2M113.8 272.3l-1.1 1.2M114.3 272.3l-1.1 1.2M114.6 274.7l-2.3 2.2M114.6 272.5l-1.1 1.2"/>
<path d="M114.8 274.4l-.1 .1M114.8 276.5l-.4 .4M114.8 272.8l-2.2 2.2M114.8 273.3l-1.7 1.7M114.8 273.9l-1.4 1.4M114.8 274.9l-2 2M114.8 275.4l-1.5 1.5M114.8 275.9l-.9 1M115.9 272.3l-.2 .2M116.4 272.3l-.7 .7M116.9 272.3l-1.2 1.2M117.1 273.7l-1.4 1.3"/>
<path d="M117.1 274.2l-1.4 1.3M117.1 275.7l-1.2 1.2M117.1 276.2l-.7 .7M117.1 276.7l-.2 .2M117.4 274.4l-1.7 1.7M117.4 272.3l-1.7 1.7M117.9 274.4l-2.2 2.2M117.9 272.3l-2.2 2.2M118.4 274.4l-1.1 1.1M118.4 272.3l-1.1 1.2M118.9 274.4l-1.1 1.1M118.9 272.3l-1.1 1.2"/>
<path d="M119.4 274.4l-1.1 1.1M119.5 272.3l-1.2 1.2M120 272.3l-1.2 1.2M120.5 272.3l-1.2 1.2M120.9 272.4l-1.2 1.2M121.2 272.6l-1.2 1.3M121.2 275.2l-1.2 1.2M121.3 273.1l-2.4 2.4M121.3 273.6l-1.9 1.9M121.3 274.1l-1.5 1.5M121.3 274.6l-1.3 1.3M121.3 275.6l-1.3 1.3"/>
<path d="M121.3 276.1l-.8 .8M121.3 276.6l-.3 .3M123 272.3l-.8 .9M123.6 272.3l-1.4 1.4M123.6 273.9l-1.4 1.4M123.6 274.4l-1.4 1.4M123.6 274.9l-1.4 1.4M123.6 275.4l-1.3 1.2M123.7 275.8l-1.1 1.1M124.1 272.3l-1.9 1.9M124.2 275.8l-1.2 1.1M124.6 272.3l-2.4 2.4"/>
<path d="M124.7 275.8l-1.1 1.1M125.1 272.3l-1.2 1.2M125.3 275.8l-1.2 1.1M125.6 272.3l-1.2 1.2M125.8 275.8l-1.2 1.1M126.1 272.3l-1.1 1.2M126.6 272.3l-1.1 1.2M127.2 272.3l-1.2 1.2M127.5 272.5l-1.1 1.1M127.7 272.8l-1.3 1.3M127.7 276.3l-.5 .6M127.8 273.2l-1.4 1.4"/>
<path d="M127.8 273.8l-1.4 1.3M127.8 274.3l-2.7 2.6M127.8 274.8l-2.2 2.1M127.8 275.3l-1.7 1.6M127.8 275.8l-1.2 1.1M128.7 272.3l-.1 .1M129.2 272.3l-.6 .6M129.7 272.3l-1.1 1.1M130 273.6l-1.4 1.3M130 274.1l-1.4 1.3M130 274.6l-1.4 1.4M130 275.1l-1.4 1.4"/>
<path d="M130 275.6l-1.3 1.3M130 276.1l-.8 .8M130 276.6l-.3 .3M130.2 272.3l-1.6 1.6M130.7 272.3l-2.1 2.1M130.9 272.7l-.9 .9M131 273l-.8 .9M131.2 273.4l-.9 .8M131.4 273.7l-.9 .9M131.5 274.1l-.8 .9M131.7 274.4l-.9 .9M131.9 274.8l-.9 .9"/>
<path d="M132 275.2l-.9 .9M132.8 276.4l-.5 .5M133.3 275.5l-1.5 1.4M133.6 274.5l-2.2 2.2M133.8 272.3l-.8 .8M134 273.6l-2.7 2.8M134.3 272.3l-1.7 1.7M134.8 272.3l-2.6 2.7M135.3 272.3l-1.2 1.3M135.5 272.7l-1.4 1.4M135.5 273.2l-1.4 1.4M135.5 273.7l-1.4 1.4"/>
<path d="M135.5 274.3l-1.4 1.3M135.5 274.8l-1.4 1.3M135.5 275.3l-1.4 1.3M135.5 275.8l-1.1 1.1M135.5 276.3l-.6 .6M135.5 276.8l-.1 .1M136.3 272.3v.2M136.9 272.3l-.4 .5M137.4 272.3l-.7 .7M137.9 272.4l-1 .9M138.1 272.6l-1 1M138.3 272.9l-.9 1"/>
<path d="M138.6 273.2l-1 1M138.8 273.5l-.9 .9M139 273.8l-.9 .9M139.3 274.1l-1 .9M140 275.3l-1.4 1.5M140 275.8l-1 1.1M140 276.4l-.5 .5M140 276.9h.1M141 272.3l-1.3 1.3M141.5 272.3l-3 3M142 272.3l-3.4 3.5M142.2 272.7l-3.6 3.6"/>
<path d="M143.5 272.3l-.4 .5M144 272.3l-.9 1M144.5 273.9l-1.4 1.4M144.5 276l-.9 .9M144.5 276.5l-.4 .4M144.6 272.3l-1.5 1.5M144.6 274.4l-1.5 1.4M145.1 272.3l-2 2M145.1 274.4l-2 1.9M145.6 272.3l-2.5 2.5M145.6 274.4l-2.5 2.5M146.1 274.4l-1.1 1.1"/>
<path d="M146.1 272.3l-1.2 1.2M146.6 274.4l-1.1 1.1M146.6 272.3l-1.1 1.2M147.1 272.3l-1.1 1.2M147.6 272.3l-1.1 1.2M148.2 272.3l-1.2 1.2M148.5 272.5l-1.2 1.2M148.5 275l-1.2 1.2M148.7 276.9h.1M148.7 272.8l-2.7 2.7M148.7 273.3l-2.2 2.2M148.7 273.8l-1.7 1.7"/>
<path d="M148.7 274.3l-1.4 1.4M148.7 275.3l-1.4 1.4M148.7 275.8l-1 1.1M148.7 276.4l-.5 .5M150.2 272.3l-.6 .6M150.7 272.3l-1.1 1.2M150.9 274.2l-1.3 1.3M150.9 274.7l-1.3 1.3M150.9 275.2l-1.3 1.3M151 275.6l-1.2 1.2M151.2 272.3l-1.6 1.7M151.4 275.8l-1.2 1.1"/>
<path d="M151.8 272.3l-2.2 2.2M151.9 275.8l-1.2 1.1M152.3 272.3l-2.7 2.7M152.4 275.8l-1.2 1.1M152.8 272.3l-1.2 1.2M152.9 275.8l-1.1 1.1M153.3 272.3l-1.2 1.2M153.4 275.8l-1.1 1.1M153.8 272.3l-1.2 1.2M154.3 272.3l-1.2 1.2M154.8 272.4l-1.1 1.1M155.1 272.6l-1.3 1.3"/>
<path d="M155.2 273l-1.4 1.4M155.2 273.5l-1.4 1.4M155.2 274l-1.4 1.4M155.2 274.5l-2.4 2.4M155.2 275l-1.9 1.9M155.2 275.5l-1.4 1.4M155.2 276.1l-.9 .8M156.4 275.4l-.5 .4M156.9 272.3l-1 1M156.9 275.4l-1 .9M157.3 274l-1 1M157.3 275.5l-1.1 1.1"/>
<path d="M157.4 272.3l-1.5 1.5M157.5 275.8l-1.1 1.1M157.6 274.2l-.9 .8M157.9 272.3l-2 2M158.1 274.2l-.8 .8M158.1 275.8l-1.2 1.1M158.4 272.3l-2.4 2.4M158.6 274.2l-.8 .8M158.6 275.8l-1.2 1.1M158.9 272.3l-1.1 1.2M159.1 274.2l-.8 .8M159.1 275.8l-1.2 1.1"/>
<path d="M159.4 272.3l-1.1 1.2M159.6 274.2l-.8 .8M159.6 275.8l-1.2 1.1M159.9 272.3l-1.1 1.2M160.1 274.2l-.8 .8M160.5 272.3l-1.2 1.2M160.6 274.2l-.8 .8M160.9 272.4l-1.1 1.1M161.1 274.3l-1 .9M161.3 272.5l-1.2 1.1M161.3 274.5l-2.4 2.4M161.4 276.5l-.3 .3"/>
<path d="M161.4 272.9l-.9 1M161.5 273.9h.1M161.5 274.9l-2 2M161.5 273.3l-.5 .6M161.5 275.4l-1.5 1.5M161.5 275.9l-1 1M165.1 275.4l-.3 .2M165.6 272.3l-.7 .8M165.6 275.4l-.8 .7M166.1 272.3l-1.3 1.3M166.1 275.4l-1.1 1.1M166.2 273.7l-1.1 1.2"/>
<path d="M166.3 275.8l-1.1 1M166.3 274.2l-.9 .8M166.6 272.3l-1.8 1.8M166.7 275.8l-1.1 1.1M166.8 274.2l-.9 .8M167.1 272.3l-2.2 2.3M167.2 275.8l-1.1 1.1M167.3 274.2l-.8 .8M167.6 272.3l-1.1 1.2M167.8 274.2l-.8 .8M167.8 275.8l-1.1 1.1M168.1 272.3l-1.1 1.2"/>
<path d="M168.3 274.2l-.8 .8M168.3 275.8l-1.1 1.1M168.6 272.3l-1.1 1.2M168.8 274.2l-.8 .8M168.8 275.8l-1.1 1.1M169.1 272.3l-1.1 1.2M169.3 274.2l-.8 .8M169.7 272.3l-1.2 1.2M169.8 274.2l-.8 .9M170.1 272.5l-1.1 1M170.2 274.4l-1.1 1.1M170.3 272.7l-1.1 1.2"/>
<path d="M170.4 274.7l-2.2 2.2M170.4 273.1l-.7 .8M170.4 276.2l-.7 .7M170.5 273.6l-.3 .3M170.5 275.2l-1.8 1.7M170.5 275.7l-1.3 1.2M171.3 275.8v.1M171.8 275.8l-.5 .6M172.3 275.8l-1 1.1M172.6 276.1l-.8 .8M172.6 276.6l-.3 .3M175 276.8l-.2 .1"/>
<path d="M175.8 272.3l-.3 .3M175.9 275.3l-1.6 1.6M176 274.8l-2.2 2.1M176.3 272.3l-1.3 1.3M176.4 273.8l-2.8 2.8M176.4 275.3l-.8 .8M176.9 272.3l-2.3 2.4M176.9 275.3l-.8 .8M177.4 272.3l-3.3 3.3M177.6 272.6l-1 1M177.8 272.9l-1 1M178 273.3l-1 1"/>
<path d="M178.1 273.6l-.9 1M178.3 274l-1 1M178.5 274.3l-1.9 1.8M178.6 274.7l-1.4 1.4M178.8 275l-1.1 1.1M179 275.3l-1 1.1M179.1 275.7l-1 1M179.3 276.1l-.9 .8M179.5 276.4l-.6 .5M179.6 276.7l-.2 .2M180.5 275.8l-.1 .2M181 275.8l-.6 .7"/>
<path d="M181.6 275.8l-1.1 1.1M181.8 276.1l-.8 .8M181.8 276.6l-.3 .3"/>
</g>
<!-- layer: TEXTO -->
<g fill="none" stroke="#000" stroke-width=".25">
<path d="M53.1 211.2a.72 .72 0 0 0-.8-.5 .72 .72 0 0 0-.6 .8 1.08 1.08 0 0 0 .5 1.2 .7 .7 0 0 0 .9-.5M53.7 211.8l.5-.4 .5 .1 .1 1.2M53.7 210.7v2M56.6 211.7a.64 .64 0 0 0-1-.1 .64 .64 0 0 0 0 .9 .64 .64 0 0 0 1-.1M56.6 211.4v1.3M57.3 211.7a.62 .62 0 0 1 1-.1 .62 .62 0 0 1 0 .9 .62 .62 0 0 1-1-.1M57.3 211.4v2M60.2 211.7a.64 .64 0 0 0-1-.1 .64 .64 0 0 0 0 .9 .64 .64 0 0 0 1-.1M60.2 211.4v1.3M62.9 211.8h.8a.52 .52 0 0 0 .5-.7l-.2-.3-.3-.1h-.8v2M64.9 211.4v1.3M65.6 211.4a.64 .64 0 0 0-.7 .6"/>
<path d="M66 212h1.2a.62 .62 0 0 0-.9-.6 .62 .62 0 0 0-.2 1 .65 .65 0 0 0 1.1 0M67.8 211.7a.64 .64 0 0 1 .9-.1 .64 .64 0 0 1 0 .9 .64 .64 0 0 1-.9-.1M67.8 211.4v2M69.6 210.7v.2zM69.6 211.5v1.2M70.4 211.8l.5-.4 .4 .1 .1 1.2M70.4 211.4v1.3M72 211.4h.6M72.2 210.7v1.6l.2 .3 .3 .1M74.3 211.7a.62 .62 0 0 0-.9-.1 .62 .62 0 0 0 0 .9 .62 .62 0 0 0 .9-.1M74.3 211.4v1.3M76.1 211.7a.64 .64 0 0 0-.9-.1 .64 .64 0 0 0 0 .9 .64 .64 0 0 0 .9-.1"/>
<path d="M76.1 210.7v2M77.9 211.7a.64 .64 0 0 0-.9-.1 .64 .64 0 0 0 0 .9 .64 .64 0 0 0 .9-.1M77.9 211.4v1.3M80.7 211.7l1.1-.1 .2-.3-.1-.4-.4-.2h-.8v2h.8l.4-.2v-.7l-.4-.1M82.7 210.7v2M84.4 211.7a.62 .62 0 0 0-.9-.1 .62 .62 0 0 0 0 .9 .62 .62 0 0 0 .9-.1M84.4 211.4v1.3M85.2 211.8l.5-.4 .5 .1 .1 1.2M85.2 211.4v1.3M88 211.7a.64 .64 0 0 0-.9-.1 .64 .64 0 0 0 0 .9 .64 .64 0 0 0 .9-.1M89.7 211.7a.62 .62 0 0 0-.9-.1 .62 .62 0 0 0 0 .9 .62 .62 0 0 0 .9-.1M89.7 211.4v1.3"/>
<path d="M93.8 210.7v2l-1.3-2v2M95.7 211.4l-1.2 1.3M98.5 211.2v-.3l.3-.2h.4l.4 .4-.3 .7-.9 .9h1.3M101.5 211a.57 .57 0 0 0-.6-.3 .57 .57 0 0 0-.5 .4 1.05 1.05 0 0 0 .5 1.6 .62 .62 0 0 0 .6-.6 .62 .62 0 0 0-.5-.6 .62 .62 0 0 0-.7 .5"/>
<circle cx="95.1" cy="212" r=".67"/>
</g>
<!-- layer: COTAS -->
<g fill="#000" stroke="#000" stroke-width=".21">
<path d="M90.6 29l2-.4v.7zM123.4 28.6l2 .4-2 .3zM162 37.1l.3 2h-.6zM89.1 68.5l1.5-1.4-.9 1.7zM138.2 77.3l2-.3v.6zM145.1 77l2 .3-2 .3zM161.7 64.9h.6l-.3 2zM162 66.9l.3 1.9h-.6zM125.3 83.4l1.9-.4v.7zM145.1 83l2 .4-2 .3zM110.1 137.4l2-.3v.6zM119.2 140.3l2-.3v.6z"/>
<path d="M126 137.1l2 .3-2 .3zM126 140l2 .3-2 .3zM161.7 150.5h.6l-.3 2zM162 154.2l.3 2h-.6zM167.8 150.5h.7l-.4 2zM168.1 154.2l.4 2h-.7zM90.6 195.5l2-.3v.7zM108.5 195.2l2 .3-2 .4zM161.7 180h.6l-.3 2z"/>
</g>
<g font-size="5.3">
<text x="20.8" y="90">Lado de color blanco</text>
<text x="25.4" y="224.7">CODIGO</text>
<text x="56.1" y="224.7">PANEL</text>
<text x="82.9" y="224.7">DESARROLLO</text>
<text x="25.4" y="229">006864</text>
<text x="54.3" y="229">50 mm</text>
<text x="81.1" y="229">312 mm</text>
<text x="114.7" y="229">- KG</text>
<text x="25.4" y="236.4">006844</text>
<text x="54.7" y="236.4">150 mm</text>
<text x="81.1" y="236.4">387 mm</text>
<text x="114.7" y="236.4">- KG</text>
<text x="25.4" y="243.8">006848</text>
<text x="54.3" y="243.8">250 mm</text>
<text x="81.1" y="243.8">487 mm</text>
<text x="114.7" y="243.8">- KG</text>
<text x="22.9" y="280.1">APROBADO</text>
<text x="22.9" y="285">EMITIDO</text>
<text x="48.3" y="285">MSS</text>
<text x="60.7" y="285">Feb 2018</text>
</g>
<g font-size="4.9">
<text x="170.4" y="129.5" transform="rotate(-90 170.4 129.5)">TOLERANCIA + 3 mm</text>
<text x="23.6" y="208.8">DESARROLLO</text>
<text x="23.6" y="213.8">MATERIAL</text>
<text x="25.4" y="232.5">006842</text>
<text x="54.7" y="232.5">100 mm</text>
<text x="81.1" y="232.5">337 mm</text>
<text x="114.7" y="232.5">- KG</text>
<text x="25.4" y="239.9">006846</text>
<text x="54.3" y="239.9">200 mm</text>
<text x="81.1" y="239.9">437 mm</text>
<text x="114.7" y="239.9">- KG</text>
</g>
<text font-size="4" x="106.5" y="285.4" transform="rotate(-90 106.5 285.4)">ESCALA</text>
<g font-size="2.6">
<text x="108.8" y="279.9">aislaciones</text>
<text x="149.9" y="279.9">térmmicas</text>
</g>
<g font-size="2.3">
<text x="19" y="59" transform="rotate(-90 19 59)">S.A.</text>
<text x="19" y="73.5" transform="rotate(-90 19 73.5)">Bromyros</text>
<text x="19" y="78.4" transform="rotate(-90 19 78.4)">de</text>
<text x="19" y="89.9" transform="rotate(-90 19 89.9)">Técnico</text>
<text x="19" y="97.6" transform="rotate(-90 19 97.6)">Dpto</text>
<text x="19" y="103.2" transform="rotate(-90 19 103.2)">del</text>
<text x="19" y="111.8" transform="rotate(-90 19 111.8)">parte</text>
<text x="19" y="117.8" transform="rotate(-90 19 117.8)">por</text>
<text x="19" y="139.1" transform="rotate(-90 19 139.1)">modificaciones</text>
<text x="19" y="154.7" transform="rotate(-90 19 154.7)">a</text>
<text x="19" y="151.4" transform="rotate(-90 19 151.4)">posibles</text>
<text x="19" y="164.5" transform="rotate(-90 19 164.5)">sujeto</text>
<text x="19" y="174.5" transform="rotate(-90 19 174.5)">estará</text>
<text x="19" y="184.9" transform="rotate(-90 19 184.9)">detalle</text>
<text x="19" y="188.9" transform="rotate(-90 19 188.9)">El</text>
<text x="19" y="194.4" transform="rotate(-90 19 194.4)">//</text>
</g>
</svg>
